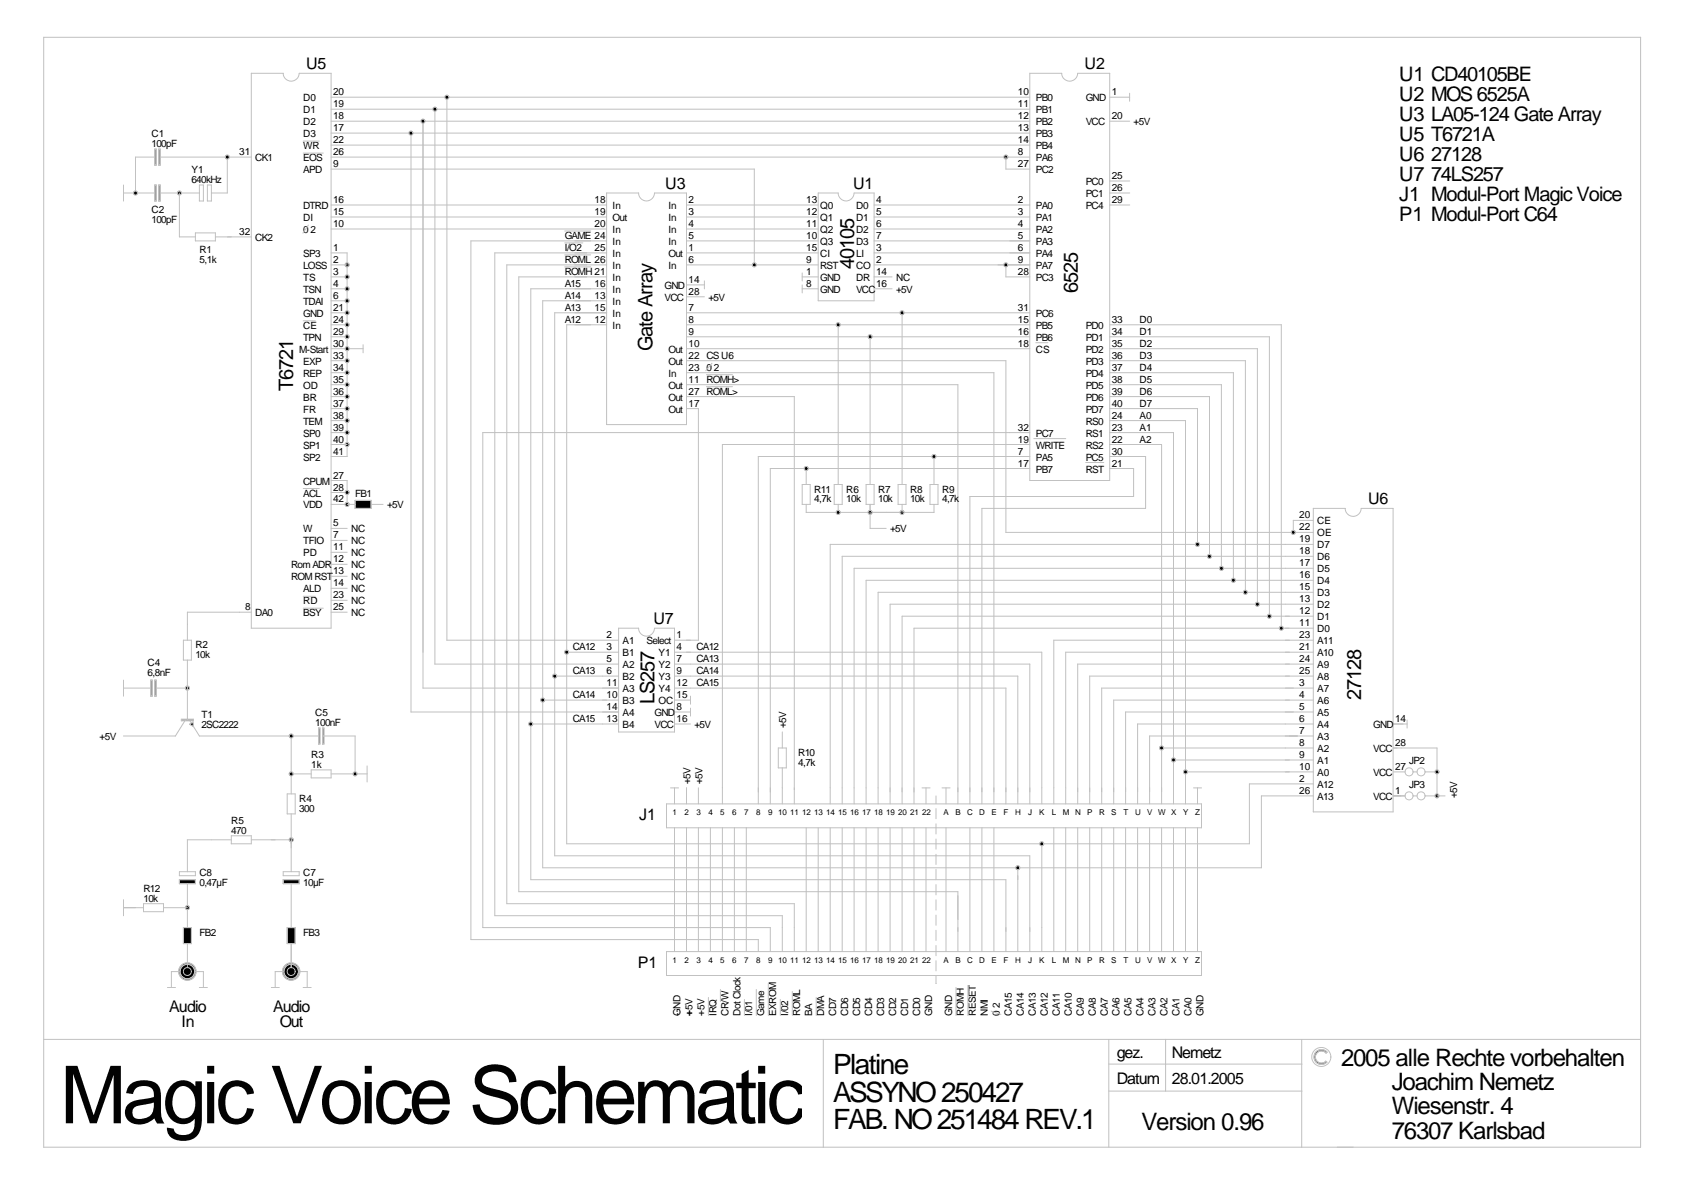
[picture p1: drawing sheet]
<svg xmlns="http://www.w3.org/2000/svg" width="297mm" height="210mm" viewBox="0 0 297 210" stroke-linecap="round" stroke-linejoin="round" font-family="sans-serif">
<g fill="#000" stroke="#c0c0c0" stroke-width=".18">
<path d="M27.3 26.3h.3v2.8h-.3zM27.3 32.6h.3v2.9h-.3zM28 26.3h.3v2.8h-.3zM28 32.6h.3v2.9h-.3zM62.6 88.3h2.9v1.4h-2.9zM26.6 120h.2v2.8h-.2zM27.3 120h.3v2.8h-.3zM33.4 127.8l.6-.4 .1 .7zM32 126.9h2.1v.2h-2.1zM56.2 128.4h.2v2.8h-.2zM56.9 128.4h.2v2.8h-.2zM31.6 155.2h2.9v.7h-2.9z"/>
<path d="M50 155.2h2.8v.7h-2.8zM32.3 163.6h1.5v2.8h-1.5zM50.7 163.6h1.4v2.8h-1.4zM232.2 185.5l.2-.2a1.32 1.32 0 0 1 1.7 .3l-.2 .2a1.07 1.07 0 0 0-1.5-.2 1.07 1.07 0 0 0-.1 1.6 1.07 1.07 0 0 0 1.6 0l.2 .2a1.32 1.32 0 0 1-2 0 1.32 1.32 0 0 1 .1-1.9z"/>
<path d="M31.8 171.4a1.28 1.28 0 0 0 2.5 0 1.28 1.28 0 0 0-2.5 0zM31.5 171.4a1.55 1.55 0 0 0 3.1 0 1.55 1.55 0 0 0-3.1 0z"/>
<path d="M50.1 171.4a1.3 1.3 0 0 0 2.6 0 1.3 1.3 0 0 0-2.6 0zM49.8 171.4a1.55 1.55 0 0 0 3.1 0 1.55 1.55 0 0 0-3.1 0z"/>
<circle cx="76.7" cy="19.3" r=".35"/>
<circle cx="78.8" cy="17.1" r=".36"/>
<circle cx="23.9" cy="34.1" r=".36"/>
<circle cx="31.6" cy="34" r=".35"/>
<circle cx="40.1" cy="27.7" r=".35"/>
<circle cx="72.5" cy="23.5" r=".35"/>
<circle cx="74.6" cy="21.4" r=".35"/>
<circle cx="177.4" cy="27.7" r=".35"/>
<circle cx="61.2" cy="59.4" r=".36"/>
<circle cx="61.2" cy="50.9" r=".36"/>
<circle cx="61.2" cy="53.1" r=".36"/>
<circle cx="61.2" cy="46.7" r=".35"/>
<circle cx="61.2" cy="48.8" r=".35"/>
<circle cx="61.2" cy="55.2" r=".35"/>
<circle cx="61.2" cy="57.3" r=".35"/>
<circle cx="133.1" cy="46.7" r=".35"/>
<circle cx="147.8" cy="57.3" r=".35"/>
<circle cx="153.5" cy="59.4" r=".36"/>
<circle cx="159.1" cy="55.2" r=".35"/>
<circle cx="177.4" cy="46.7" r=".35"/>
<circle cx="61.2" cy="61.5" r=".36"/>
<circle cx="61.2" cy="70" r=".36"/>
<circle cx="61.2" cy="72.1" r=".36"/>
<circle cx="61.2" cy="78.4" r=".36"/>
<circle cx="61.2" cy="63.6" r=".36"/>
<circle cx="61.2" cy="65.7" r=".35"/>
<circle cx="61.2" cy="67.9" r=".35"/>
<circle cx="61.2" cy="76.3" r=".35"/>
<circle cx="61.2" cy="74.2" r=".35"/>
<circle cx="61.2" cy="86.9" r=".36"/>
<circle cx="61.2" cy="89" r=".36"/>
<circle cx="142.2" cy="82.6" r=".35"/>
<circle cx="147.8" cy="90.4" r=".35"/>
<circle cx="153.5" cy="90.4" r=".36"/>
<circle cx="159.1" cy="90.4" r=".35"/>
<circle cx="164.7" cy="80.5" r=".35"/>
<circle cx="211.2" cy="96" r=".35"/>
<circle cx="213.3" cy="98.1" r=".35"/>
<circle cx="228.1" cy="93.9" r=".35"/>
<circle cx="97.9" cy="119.3" r=".36"/>
<circle cx="100" cy="115" r=".35"/>
<circle cx="215.4" cy="100.2" r=".35"/>
<circle cx="217.6" cy="102.4" r=".35"/>
<circle cx="219.7" cy="104.5" r=".35"/>
<circle cx="221.8" cy="106.6" r=".35"/>
<circle cx="223.9" cy="108.7" r=".35"/>
<circle cx="226" cy="110.8" r=".35"/>
<circle cx="33.1" cy="121.4" r=".35"/>
<circle cx="51.4" cy="136.5" r=".35"/>
<circle cx="51.4" cy="129.8" r=".35"/>
<circle cx="62.6" cy="136.5" r=".35"/>
<circle cx="93.6" cy="127.7" r=".35"/>
<circle cx="95.7" cy="123.5" r=".35"/>
<circle cx="204.9" cy="131.9" r=".35"/>
<circle cx="207" cy="134" r=".35"/>
<circle cx="209.1" cy="136.2" r=".36"/>
<circle cx="253.5" cy="136.2" r=".35"/>
<circle cx="51.4" cy="148.1" r=".35"/>
<circle cx="179.5" cy="153.1" r=".35"/>
<circle cx="183.8" cy="148.8" r=".35"/>
<circle cx="253.5" cy="140.4" r=".35"/>
<circle cx="33.1" cy="160.1" r=".35"/>
</g>
<g fill="none" stroke="#c0c0c0" stroke-width=".18">
<path d="M58.4 19.3h123.2M58.4 17.1h123.2M58.4 12.9v97.9h-14.1v-97.9h5.7a1.41 1.41 0 0 0 1.4 1.4 1.41 1.41 0 0 0 1.4-1.4h5.6M76.7 19.3v97.9M78.8 17.1v95.8M181.6 12.9h5.7a1.41 1.41 0 0 0 1.4 1.4 1.41 1.41 0 0 0 1.4-1.4h5.7l-.1 71.9h-14.1zM195.7 17.1h3.6M199.2 16.4v1.5M289.4 6.6v195.8h-281.7M289.4 6.6h-281.7v195.8M21.8 34h2.1M21.8 32.6v2.9"/>
<path d="M23.9 34h3.5M27.3 29.1h.3M27.3 29.1v-2.8h.3v2.8M27.3 32.6h.3v2.9h-.3zM27.4 27.7h-3.5v6.4M28 29.1h.3M28 29.1v-2.8h.3v2.8M28 32.6h.3v2.9h-.3zM28.1 27.7h16.2M28.1 34h7.1M31.6 34v7.8h2.9M35.2 35.5h.7v-2.9h-.7v2.9"/>
<path d="M36.6 35.5h.7v-2.9h-.7v2.9M37.3 34h2.8M40.1 27.7v6.3M53.5 27h3.5M53.5 24.9h2.8M54.4 39.7l-1 1.4M58.4 27.7h123.2M58.4 25.6h123.2M58.4 23.5h123.2M58.4 21.4h123.2M58.4 29.8h74.7v16.9M58.4 38.3h48.6"/>
<path d="M58.4 36.2h48.6M72.5 23.5v102.1h36.6h-2.8M112.6 34a1.4 1.4 0 0 0 1.4 1.5 1.4 1.4 0 0 0 1.4-1.5h5.7v40.9M112.7 34h-5.7v40.9h14.1M121.1 38.3h23.2M121.1 36.2h23.2M154.2 36.2h27.4M154.2 38.3h27.4M154.2 34v19.1M154.2 34h-3.5a1.4 1.4 0 0 1-1.4 1.5 1.4 1.4 0 0 1-1.5-1.5h-3.5v19.1M177.4 27.7v2.1M177.4 29.8h4.3"/>
<path d="M195.7 31.9h3.6M195.7 34h3.6M195.7 36.2h3.6M195.7 21.4h3.6M34.5 41.1h3.5v1.4h-3.6M34.5 41.1v1.4M38 41.8h2.8M40.1 41.8h4.2M53.5 56.6h2.1M58.4 40.4h48.6M58.4 53.1h2.8M58.4 55.2h2.8"/>
<path d="M58.4 57.3h2.8M58.4 59.4h2.8M58.4 48.8h2.8M58.4 50.9h2.8M58.4 44.6h2.8M58.4 46.7h2.8M61.2 44.6v35.9M83.1 42.5v123.2M83.1 42.5h21.1M87.3 44.6v116.9h50.7M87.3 44.6h16.2M89.4 46.7v112.7h50.7"/>
<path d="M89.4 46.7h14.1M91.5 48.8v108.5h77.5M91.5 48.8h12M99.6 42.8h3.2M99.6 45h4.6M99.6 47.1h4.6M99.6 40.7h4.6M101.4 55.2h5.6h-9.2v95.8M101.4 57.3h5.6M101.4 53.1h5.6M101.4 50.9h5.6M101.4 48.8h5.6"/>
<path d="M101.4 46.7h5.6M101.4 44.6h5.6M101.4 42.5h5.6M104.2 57.3h-4.2v91.5M104.2 53.1l-8.5-.1v100.1M104.2 50.9h-10.6v104.3h83.8M121.1 59.4h60.5M121.1 57.3h60.5M121.1 55.2h60.5M121.1 40.4h23.2M121.1 42.5h23.2M121.1 44.6h23.2"/>
<path d="M121.1 46.7h23.2M121.1 52.4h3.1M121.1 50.3h3.1M124.2 49.5v1.5M141.5 48.8h2.8M141.5 50.9h2.8M141.5 48.1v1.5M141.5 50.3v1.4M144.3 53.1h9.9M147.8 57.3v28.2M153.5 59.4v26.1M154.2 40.4h27.4"/>
<path d="M154.2 42.5h27.4M154.2 44.6h27.4M154.2 46.7h27.4M154.2 50.9h3.2M154.2 48.8h3.2M159.1 55.2v30.3M176 46.7h5.7M177.4 46.7v2.2l4.3-.1M178.1 44.6h3.6M178.1 42.5h3.6M195.7 59.4h28.2v49.3M195.7 57.3h30.3"/>
<path d="M226 57.3v53.5M58.4 74.2h2.8M58.4 76.3h2.8M58.4 78.4h2.8M58.4 70h2.8M58.4 72.1h2.8M58.4 61.5h2.8M58.4 63.6h2.8M58.4 65.7h2.8M58.4 67.9h2.8M61.2 61.5h2.9M64 60.8v1.4"/>
<path d="M121.1 61.5h60.5M121.1 67.9h47.9M121.1 63.6h56.3M121.1 70l19-.1v69.4M121.1 65.7h54.2v74M121.1 72.1h2.1v40.8h-2.1M124.6 68.2h4.6M124.6 66.1h4.6M125.6 64.1l-1.1 1.3M169 67.8v71.9M177.4 63.6v30.3M178.1 78.4h3.6"/>
<path d="M178.1 76.3h3.6M178.1 76.3h-92.9l-.1 87.3h50.8v4.3M179.5 78.4h-52.1v60.6M182.4 77.4h5.6M182.7 60.4h2.1M195.7 74.2h13.4v62h18.3M195.7 78.4h9.2v53.5M195.7 72.1h15.5v23.9M195.7 67.9h19.7M195.7 63.6h24M195.7 76.3h11.3v57.8M195.7 61.5h26.1v45.1"/>
<path d="M195.7 70h17.7l-.1 28.1M195.7 65.7h21.9v36.7M215.4 67.8v32.4M219.7 63.6v40.9M53.5 86.2h2.8M58.4 80.5h2.8M58.4 84.8h2.8M58.4 86.9h2.8M58.4 89h2.8M58.4 99.5h2.8M58.4 97.4h2.8M58.4 95.3h2.8"/>
<path d="M58.4 93.2h2.8M61.2 84.8v4.2h1.5M62.6 88.2v1.5h2.9v-1.4M62.6 88.3h2.9M65.5 89h2.1M141.5 89h1.4v-3.5l-1.4-.1v3.6M141.5 80.5h9.2M142.2 90.4h11.3M142.2 89v1.4M142.2 82.6v2.9M146.4 96v43M146.4 96h80.3"/>
<path d="M147.1 89h1.5v-3.5l-1.5-.1v3.6M147.8 89v1.4M148.5 98.1h83.2M148.6 98.1v40.9M153.5 89v1.4M153.5 90.4h2.8M153.5 90.4v2.8h2.8M154.2 85.5v3.5h-1.4v-3.6l1.4 .1M156.3 90.4h2.8M158.4 85.4l1.4 .1v3.5h-1.4zM159.1 89v1.4M164 85.4l1.5 .1v3.5h-1.5z"/>
<path d="M164.7 89v1.4h-11.2M164.7 80.5v5M171.1 87.6v52.1M173.2 89.7v50M177.4 93.9h54.3M178.1 80.5h3.6M178.8 82.6h2.9M179.5 80.5h-45.8l.1 59.2M180.2 82.6h-44.3v57.1M191.5 81.6h3.2M195.7 82.6h4.3M195.7 80.5h6.4"/>
<path d="M200 82.6v5h-28.9M202.1 80.5v9.2h-28.9M226.7 96h5M228.1 91.8v2.1M228.1 91.8h3.6M231.7 89.7h5.6a1.41 1.41 0 0 0 1.4 1.4 1.41 1.41 0 0 0 1.4-1.4h5.6M231.7 89.7l-.1 53.5h14.1v-53.5M21.8 120v2.8M32.3 116.4h1.5M32.3 112.9v3.5M32.3 112.9h1.5v3.6M33.1 108v2.1"/>
<path d="M33.1 108h9.1M33.1 110.1v2.8M33.1 116.4v5M42.2 108h2.1M53.5 105.2h2.1M53.5 107.3h3.5M58.4 105.9h2.8M58.4 108h2.8M58.4 101.7h2.8M58.4 103.8h2.8M74.6 115.1v-93.7v100M76.7 117.1h32.4"/>
<path d="M78.8 112.9h30.3M97.8 119.3h11.3M100 115h9.1M109.1 110.8v18.3h9.9v-18.3h-3.6a1.4 1.4 0 0 1-1.4 1.4 1.4 1.4 0 0 1-1.4-1.4M109.1 110.8h3.6M119 117.1h62.7M119 119.3h60.5M119 115h2.8M119 112.9h2.8M121.1 115h62.7M159.1 108.7v31M159.1 108.7h68.3"/>
<path d="M179.5 119.3v20.4M181.6 117.1v22.6M183.8 115v24M185.9 112.9v26.1M185.9 112.9h41.5M188 115v24M188 115h39.4M226.7 115h5M226.7 117.1h5M226.7 119.3h5M226.7 112.9h5M226.7 108.7h5"/>
<path d="M226.7 110.8h5M226.7 100.2h5M226.7 104.5h5M226.7 100.2h-76v38.8M226.7 104.5h-71.8v34.5M227.4 110.8h-66.2v28.9M227.4 119.3l-35.2-.1v20.5M227.4 117.1h-37.3v22.6M231.7 102.4h-78.9v36.6M231.7 106.6h-74.7v33.1M21.8 121.4h4.9M21.8 129.8h9.1"/>
<path d="M26.6 122.8h.2M26.6 122.8v-2.8h.2v2.8M27.3 122.8h.3M27.3 122.8v-2.8h.3v2.8M27.4 121.4h5.7M32 126.9h2.1v.2h-2.1zM32.7 127l-1.8 2.8M33.1 121.4v5.6M33.4 127l1.8 2.8h16.2v10.2M34 127.4l.1 .7-.7-.3M34 127.4l-.6 .4M51.3 129.8h5"/>
<path d="M51.4 136.5h3.5M54.9 135.8h3.5M54.9 135.8v1.4M56.2 128.4h.2v2.9l-.2-.1zM56.9 128.4h.2v2.9l-.2-.1zM57 129.8h5.7M58.4 135.8v1.4h-3.5M58.4 136.5h6.4M62.6 129.8v6.7M64.8 135.1v2.8M74.6 121.4h34.5h-2.8M93.6 127.7h15.5"/>
<path d="M95.7 123.5h11.3M106.3 123.5h2.8M118.3 139h1.4M119 121.4h58.4v18.3M119 127.7h2.8M119 123.5h2.8M119 125.6h2.8M119 139v2.8M121.1 139v2.8M121.1 139v1.4M121.8 122.8v1.4M121.8 124.9v1.4"/>
<path d="M123.2 139v2.8M127.4 139v2.8M133.8 139v2.8M135.9 139v2.8M138 129.1v2.8M138 139v2.8M138 135.4v3.6M138.7 131.9v3.5h-1.4v-3.5h1.4M140.1 139v2.8M146.4 139v2.8M148.6 139v2.8M150.7 139v2.8"/>
<path d="M152.8 139v2.8M154.9 139v2.8M157 139v2.8M159.1 139v2.8M161.2 139v2.8M162.6 139h1.5M163.3 139v2.8M166.2 139h1.4M166.9 139v2.8M169 139v2.8M171.1 139v2.8M173.2 139v2.8"/>
<path d="M175.3 139v2.8M177.4 139v2.8M179.5 139v2.8M181.6 139v2.8M183.8 139v2.8M185.9 139v2.8M188 139v2.8M190.1 139v2.8M192.2 139v2.8M194.3 139v2.8M196.4 139v2.8M198.5 139v2.8"/>
<path d="M200.7 139v2.8M202.8 139v2.8M204.9 131.9v7.8M204.9 131.9h21.8M204.9 139v2.8M207 134v5.7M207 134.1h20.4M207 139v2.8M209.1 136.1v3.6M209.1 139v2.8M210.5 139h1.4M211.2 139v2.8"/>
<path d="M220.4 138.3h11.3M220.4 138.3v10.5h-36.6M226.7 134.1h5M226.7 131.9h5M226.7 136.2h5M226.7 121.4h5M226.7 123.5h5M226.7 125.6h5M226.7 127.7h5M226.7 129.8h5M226.7 127.7h-26v12M227.4 129.8h1.4"/>
<path d="M227.4 123.5h-31v16.2M228.1 121.4h-33.8v18.3M228.1 125.6h-29.6v14.1M228.8 129.8h-26v9.9M245.7 136.2h2.2M246.4 131.9h-.7h1.5M247.1 131.9h6.4v4.3h-2.1M247.5 127.7h-1.8h2.5M248.2 127v1.4M249.2 136.2h.8M253.5 136.1v4.3M21.8 158.7v2.8"/>
<path d="M25.3 159.4v1.4h3.5l.1-1.4h-3.6M31.6 155.2v.7M31.6 155.2h2.9v.7h-2.9M31.6 153.7v.8M31.6 153.8h2.9v.7h-2.9M33 148.1h7.8M33.1 155.9v7.7M33.1 148.1v5.7M44.3 148.1h4.3M44.3 147.4v1.5M44.3 147.4h-3.5v1.4h3.5M47.8 148.1h3.6"/>
<path d="M50 155.2v.7M50 155.2h2.8v.7h-2.9M50 153.7v.8M50 153.8h2.8v.7h-2.9M50.7 140v3.6M50.7 140h1.4v3.6h-1.5M51.4 155.9v7.7M51.4 148.1v5.7M51.4 148.1v1.5M51.4 143.5v5.3M95.7 153.1h83.8M97.8 151l83.8-.1v13.4"/>
<path d="M99.9 148.8h83.9M117.6 141.8v4.2h94.3M117.6 141.8h94.3v4.2M119 146v21.9M121.1 146v21.9M123.2 146v21.9M125.3 146v21.9M127.4 146v21.9M129.5 146v21.9M131.6 146v21.9M140.1 159.4v8.5M142.2 146v21.9"/>
<path d="M144.3 146v21.9M146.4 146v21.9M148.6 146v21.9M150.7 146v21.9M152.8 146v21.9M154.9 146v21.9M157 146v21.9M159.1 146v21.9M161.2 146v21.9M163.3 146v21.9M165.1 140.4v1.3M165.1 142.6v1.8"/>
<path d="M165.1 145.3v1.8M165.1 148v1.8M165.1 150.7v1.8M165.1 153.4v1.8M165.1 156v1.9M165.1 158.7v1.8M166.9 146v21.9M169 157.3v4.9M169 158v6.3M171.1 146v21.9M173.2 146v21.9M175.3 146v21.9"/>
<path d="M177.4 155.2v9.1M179.5 153.1v2.1M179.5 154.4v13.5M183.8 148.8v19.1M185.9 146v21.9M188 146v21.9M190.1 146v21.9M192.2 146v21.9M194.3 146v21.9M196.4 146v21.9M198.5 146v21.9M200.7 146v21.9"/>
<path d="M202.8 146v21.9M204.9 146v21.9M207 146v21.9M209.1 146v21.9M211.2 146v21.9M222.5 140.4v12.7h-43M222.5 140.4h9.2M247.2 140.4h-1.5h2.2M249.2 140.4h.8M251.4 140.4h2.1M253.5 140.4h1.4M23.9 160.1h-2.1h3.5"/>
<path d="M28.8 160.1h4.3M29.5 174.2h1.5M30.2 171.4h1.4M30.2 171.4v2.8M32.3 166.4h1.5M32.3 166.4v-2.8h1.5v2.9M33.1 166.4v4.3M34.5 171.4h1.4v2.8M35.2 174.2h1.4M47.9 174.2h1.4M48.5 171.4h1.5M48.5 171.4v2.8"/>
<path d="M50.6 166.4h1.5M50.7 166.4v-2.8h1.4v2.9M51.4 166.4v4.3M52.8 171.4h1.4v2.8M53.5 174.2h1.4M83 165.7h50.8v2.2M117.6 167.8l94.3 .1v4.2h-94.3zM125 175.9v3.2M127.1 174.5v2.2M131.3 176.3v2.8M133.4 174.5v4.6M135.5 173.5v5.6"/>
<path d="M137.6 176.3v2.8M138 161.5v6.4M139.8 174.9v4.2M144 175.9v3.2M165.1 161.4v1.8M165.1 164.1v1.8M165.1 166.8v1.8M165.1 169.5v1.8M165.1 172.1v1.4M165.1 173.5h.1M168.6 174.2v4.9M169 163.6v4.3"/>
<path d="M170.7 173.8v5.3M174.8 178.3l1.7 .6M177.4 163.6v4.3M181.6 163.6v4.3M7.7 183.3h281.7M145.2 183.3v19.1M195.5 187.7h34.2M195.5 192.5h34.2M195.6 183.3v19.1M205.6 183.3v9.2M229.6 183.3v19.1M233.8 187.2l.3 .2"/>
<path d="M233.9 185.8l.2-.2a1.31 1.31 0 0 0-1.9-.1 1.31 1.31 0 0 0-.1 1.9 1.31 1.31 0 0 0 1.9-.1M233.9 185.8a1.06 1.06 0 0 0-1.5-.1 1.06 1.06 0 0 0-.1 1.5 1.06 1.06 0 0 0 1.6 0M235.9 202.4h2.8"/>
<circle cx="76.7" cy="19.3" r=".36"/>
<circle cx="78.8" cy="17.1" r=".36"/>
<circle cx="23.9" cy="34" r=".36"/>
<circle cx="31.6" cy="34" r=".36"/>
<circle cx="40.1" cy="27.7" r=".36"/>
<circle cx="72.5" cy="23.5" r=".36"/>
<circle cx="74.6" cy="21.4" r=".36"/>
<circle cx="177.4" cy="27.7" r=".36"/>
<circle cx="61.2" cy="55.2" r=".36"/>
<circle cx="61.2" cy="50.9" r=".36"/>
<circle cx="61.2" cy="53.1" r=".36"/>
<circle cx="61.2" cy="57.3" r=".36"/>
<circle cx="61.2" cy="46.7" r=".36"/>
<circle cx="61.2" cy="48.8" r=".36"/>
<circle cx="61.2" cy="59.4" r=".35"/>
<circle cx="133" cy="46.7" r=".36"/>
<circle cx="147.8" cy="57.3" r=".36"/>
<circle cx="153.5" cy="59.4" r=".35"/>
<circle cx="159.1" cy="55.2" r=".35"/>
<circle cx="177.4" cy="46.7" r=".36"/>
<circle cx="61.2" cy="72.1" r=".36"/>
<circle cx="61.2" cy="70" r=".36"/>
<circle cx="61.2" cy="76.3" r=".36"/>
<circle cx="61.2" cy="63.6" r=".36"/>
<circle cx="61.2" cy="61.5" r=".36"/>
<circle cx="61.2" cy="74.2" r=".36"/>
<circle cx="61.2" cy="65.7" r=".36"/>
<circle cx="61.2" cy="67.9" r=".36"/>
<circle cx="61.2" cy="78.4" r=".35"/>
<circle cx="61.2" cy="86.9" r=".36"/>
<circle cx="61.2" cy="89" r=".36"/>
<circle cx="142.2" cy="82.6" r=".36"/>
<circle cx="147.8" cy="90.4" r=".36"/>
<circle cx="153.5" cy="90.4" r=".36"/>
<circle cx="159.1" cy="90.4" r=".35"/>
<circle cx="164.7" cy="80.5" r=".36"/>
<circle cx="211.2" cy="96" r=".36"/>
<circle cx="213.3" cy="98.1" r=".36"/>
<circle cx="228.1" cy="93.9" r=".36"/>
<circle cx="97.8" cy="119.3" r=".36"/>
<circle cx="100" cy="115" r=".36"/>
<circle cx="215.4" cy="100.2" r=".36"/>
<circle cx="217.6" cy="102.4" r=".36"/>
<circle cx="219.7" cy="104.5" r=".36"/>
<circle cx="221.8" cy="106.6" r=".35"/>
<circle cx="223.9" cy="108.7" r=".36"/>
<circle cx="226" cy="110.8" r=".36"/>
<circle cx="33" cy="121.4" r=".36"/>
<circle cx="51.4" cy="129.8" r=".36"/>
<circle cx="51.4" cy="136.5" r=".36"/>
<circle cx="62.6" cy="136.5" r=".36"/>
<circle cx="93.6" cy="127.7" r=".36"/>
<circle cx="95.7" cy="123.5" r=".36"/>
<circle cx="204.9" cy="131.9" r=".36"/>
<circle cx="207" cy="134.1" r=".36"/>
<circle cx="209.1" cy="136.2" r=".36"/>
<circle cx="248.5" cy="136.2" r=".71"/>
<circle cx="250.7" cy="136.2" r=".71"/>
<circle cx="253.5" cy="136.2" r=".36"/>
<circle cx="51.4" cy="148.1" r=".36"/>
<circle cx="179.5" cy="153.1" r=".35"/>
<circle cx="183.8" cy="148.8" r=".36"/>
<circle cx="248.5" cy="140.4" r=".71"/>
<circle cx="250.7" cy="140.4" r=".71"/>
<circle cx="253.5" cy="140.4" r=".36"/>
<circle cx="33" cy="160.1" r=".36"/>
<circle cx="33.1" cy="171.4" r="1.53"/>
<circle cx="33.1" cy="171.4" r=".7"/>
<circle cx="33.1" cy="171.4" r="1.29"/>
<circle cx="51.4" cy="171.4" r="1.53"/>
<circle cx="51.4" cy="171.4" r=".7"/>
<circle cx="51.4" cy="171.4" r="1.29"/>
<circle cx="233.1" cy="186.4" r="1.68"/>
</g>
<text font-size="14.1" fill="#070000" x="10.6" y="198.1">Magic Voice Schematic</text>
<g font-size="4.9" fill="#070000">
<text x="146.9" y="189.5">Platine</text>
<text x="146.9" y="194.3">ASSYNO250427</text>
<text x="146.9" y="199.1">FAB.NO251484REV.1</text>
</g>
<g font-size="4.2" fill="#070000">
<text x="236.6" y="188">2005 alle Rechte vorbehalten</text>
<text x="245.5" y="192.2">Joachim Nemetz</text>
<text x="245.5" y="196.6">Wiesenstr. 4</text>
<text x="201.3" y="199.3">Version 0.96</text>
<text x="245.5" y="200.9">76307 Karlsbad</text>
</g>
<g font-size="3.5" fill="#070000">
<text x="246.8" y="14.3">U1 CD40105BE</text>
<text x="246.8" y="17.9">U2 MOS6525A</text>
<text x="246.8" y="21.4">U3 LA05-124 Gate Array</text>
<text x="246.8" y="24.9">U5 T6721A</text>
<text x="246.8" y="28.4">U6</text>
<text x="252.4" y="28.4">27128</text>
<text x="246.8" y="31.9">U7</text>
<text x="246.8" y="35.5">J1 Modul-Port Magic Voice</text>
<text x="252.4" y="31.9">74LS257</text>
<text x="246.8" y="39">P1 Modul-Port C64</text>
<text x="150.7" y="47.4" transform="rotate(-90 150.7 47.4)">40105</text>
<text x="190.1" y="51.6" transform="rotate(-90 190.1 51.6)">6525</text>
<text x="115.1" y="61.9" transform="rotate(-90 115.1 61.9)">Gate Array</text>
<text x="51.7" y="68.9" transform="rotate(-90 51.7 68.9)">T6721</text>
<text x="115.4" y="124.2" transform="rotate(-90 115.4 124.2)">LS257</text>
<text x="240.1" y="123.5" transform="rotate(-90 240.1 123.5)">27128</text>
</g>
<g font-size="2.8" fill="#070000">
<text x="54" y="12.2">U5</text>
<text x="191.3" y="12.2">U2</text>
<text x="117.4" y="33.3">U3</text>
<text x="150.5" y="33.3">U1</text>
<text x="241.3" y="89">U6</text>
<text x="115.3" y="110.1">U7</text>
<text x="112.7" y="144.6">J1</text>
<text x="112.5" y="170.7">P1</text>
<text x="29.8" y="178.4">Audio</text>
<text x="48.2" y="178.4">Audio</text>
<text x="32" y="181.2">In</text>
<text x="49.3" y="181.2">Out</text>
<text x="197" y="186.6">gez.</text>
<text x="197" y="191.1">Datum</text>
<text x="206.7" y="186.6">Nemetz</text>
<text x="206.7" y="191.1">28.01.2005</text>
</g>
<g font-size="1.8" fill="#070000">
<text x="53.5" y="17.9">D0</text>
<text x="58.8" y="16.8">20</text>
<text x="179.5" y="16.8">10</text>
<text x="182.7" y="17.9">PB0</text>
<text x="191.5" y="17.9">GND</text>
<text x="196.1" y="16.8">1</text>
<text x="53.5" y="20">D1</text>
<text x="53.5" y="22.1">D2</text>
<text x="58.8" y="23.1">17</text>
<text x="58.8" y="18.9">19</text>
<text x="58.8" y="21">18</text>
<text x="179.5" y="23.1">13</text>
<text x="179.5" y="18.9">11</text>
<text x="179.5" y="21">12</text>
<text x="182.7" y="22.1">PB2</text>
<text x="182.7" y="20">PB1</text>
<text x="191.5" y="22.1">VCC</text>
<text x="196.1" y="21">20</text>
<text x="200" y="22.1">+5V</text>
<text x="26.7" y="24.2">C1</text>
<text x="26.7" y="25.9">100pF</text>
<text x="42.2" y="27.4">31</text>
<text x="45" y="28.4">CK1</text>
<text x="53.5" y="26.3">WR</text>
<text x="53.5" y="28.4">EOS</text>
<text x="53.5" y="24.2">D3</text>
<text x="58.8" y="27.4">26</text>
<text x="58.8" y="29.5">9</text>
<text x="58.8" y="25.2">22</text>
<text x="179.5" y="27.4">8</text>
<text x="179.5" y="29.5">27</text>
<text x="179.5" y="25.2">14</text>
<text x="182.7" y="26.3">PB4</text>
<text x="182.7" y="28.4">PA6</text>
<text x="182.7" y="24.2">PB3</text>
<text x="33.8" y="30.5">Y1</text>
<text x="33.8" y="32.3">640kHz</text>
<text x="53.5" y="30.5">APD</text>
<text x="58.8" y="35.8">16</text>
<text x="104.9" y="35.8">18</text>
<text x="121.4" y="35.8">2</text>
<text x="142.2" y="35.8">13</text>
<text x="154.5" y="35.8">4</text>
<text x="179.5" y="35.8">2</text>
<text x="182.7" y="30.5">PC2</text>
<text x="191.5" y="32.6">PC0</text>
<text x="191.5" y="34.7">PC1</text>
<text x="196.1" y="31.6">25</text>
<text x="196.1" y="33.7">26</text>
<text x="196.1" y="35.8">29</text>
<text x="26.7" y="37.6">C2</text>
<text x="26.7" y="39.3">100pF</text>
<text x="42.2" y="41.4">32</text>
<text x="53.5" y="39">DI</text>
<text x="53.5" y="41.1">0 2</text>
<text x="53.5" y="36.9">DTRD</text>
<text x="58.8" y="37.9">15</text>
<text x="58.8" y="40">10</text>
<text x="104.9" y="37.9">19</text>
<text x="104.9" y="40">20</text>
<text x="108.1" y="39">Out</text>
<text x="108.1" y="41.1">In</text>
<text x="108.1" y="36.9">In</text>
<text x="117.9" y="36.9">In</text>
<text x="117.9" y="39">In</text>
<text x="117.9" y="41.1">In</text>
<text x="121.4" y="37.9">3</text>
<text x="121.4" y="40">4</text>
<text x="142.2" y="37.9">12</text>
<text x="142.2" y="40">11</text>
<text x="144.7" y="36.9">Q0</text>
<text x="144.7" y="39">Q1</text>
<text x="144.7" y="41.1">Q2</text>
<text x="151" y="36.9">D0</text>
<text x="151" y="39">D1</text>
<text x="151" y="41.1">D2</text>
<text x="154.5" y="37.9">5</text>
<text x="154.5" y="40">6</text>
<text x="179.5" y="37.9">3</text>
<text x="179.5" y="40">4</text>
<text x="182.7" y="41.1">PA2</text>
<text x="182.7" y="39">PA1</text>
<text x="182.7" y="36.9">PA0</text>
<text x="191.5" y="36.9">PC4</text>
<text x="35.2" y="44.6">R1</text>
<text x="35.2" y="46.4">5,1k</text>
<text x="45" y="42.5">CK2</text>
<text x="53.5" y="45.3">SP3</text>
<text x="53.5" y="47.4">LOSS</text>
<text x="58.8" y="46.4">2</text>
<text x="58.8" y="44.3">1</text>
<text x="99.6" y="46.4">ROML 26</text>
<text x="99.6" y="44.3">I/O2</text>
<text x="99.6" y="42.1">GAME 24</text>
<text x="104.9" y="44.3">25</text>
<text x="108.1" y="43.2">In</text>
<text x="108.1" y="45.3">In</text>
<text x="108.1" y="47.4">In</text>
<text x="117.9" y="43.2">In</text>
<text x="117.9" y="45.3">Out</text>
<text x="117.9" y="47.4">In</text>
<text x="121.4" y="42.1">5</text>
<text x="121.4" y="44.3">1</text>
<text x="121.4" y="46.4">6</text>
<text x="142.2" y="42.1">10</text>
<text x="142.2" y="44.3">15</text>
<text x="142.2" y="46.4">9</text>
<text x="144.7" y="43.2">Q3</text>
<text x="144.7" y="45.3">CI</text>
<text x="144.7" y="47.4">RST</text>
<text x="151" y="43.2">D3</text>
<text x="151" y="45.3">LI</text>
<text x="151" y="47.4">CO</text>
<text x="154.5" y="42.1">7</text>
<text x="154.5" y="44.3">3</text>
<text x="154.5" y="46.4">2</text>
<text x="179.5" y="42.1">5</text>
<text x="179.5" y="44.3">6</text>
<text x="179.5" y="46.4">9</text>
<text x="182.7" y="47.4">PA7</text>
<text x="182.7" y="45.3">PA4</text>
<text x="182.7" y="43.2">PA3</text>
<text x="53.5" y="53.8">TDAI</text>
<text x="53.5" y="49.5">TS</text>
<text x="53.5" y="51.6">TSN</text>
<text x="58.8" y="52.7">6</text>
<text x="58.8" y="50.6">4</text>
<text x="58.8" y="48.5">3</text>
<text x="99.6" y="52.7">A14</text>
<text x="99.6" y="50.6">A15</text>
<text x="99.6" y="48.5">ROMH 21</text>
<text x="104.9" y="52.7">13</text>
<text x="104.9" y="50.6">16</text>
<text x="108.1" y="53.8">In</text>
<text x="108.1" y="49.5">In</text>
<text x="108.1" y="51.6">In</text>
<text x="117.2" y="53.1">VCC</text>
<text x="117.2" y="50.9">GND</text>
<text x="121.4" y="52">28</text>
<text x="121.4" y="49.9">14</text>
<text x="125" y="53.1">+5V</text>
<text x="142.2" y="48.5">1</text>
<text x="142.2" y="50.6">8</text>
<text x="144.7" y="49.5">GND</text>
<text x="144.7" y="51.6">GND</text>
<text x="151" y="49.5">DR</text>
<text x="151" y="51.6">VCC</text>
<text x="154.5" y="48.5">14</text>
<text x="154.5" y="50.6">16</text>
<text x="158.1" y="51.6">+5V</text>
<text x="158.1" y="49.5">NC</text>
<text x="179.5" y="48.5">28</text>
<text x="182.7" y="49.5">PC3</text>
<text x="53.5" y="55.9">GND</text>
<text x="53.5" y="58">CE</text>
<text x="58.8" y="54.8">21</text>
<text x="58.8" y="56.9">24</text>
<text x="58.8" y="59.1">29</text>
<text x="99.6" y="54.8">A13</text>
<text x="99.6" y="56.9">A12</text>
<text x="104.9" y="54.8">15</text>
<text x="104.9" y="56.9">12</text>
<text x="108.1" y="55.9">In</text>
<text x="108.1" y="58">In</text>
<text x="121.4" y="59.1">9</text>
<text x="121.4" y="54.8">7</text>
<text x="121.4" y="56.9">8</text>
<text x="179.5" y="59.1">16</text>
<text x="179.5" y="54.8">31</text>
<text x="179.5" y="56.9">15</text>
<text x="182.7" y="55.9">PC6</text>
<text x="182.7" y="58">PB5</text>
<text x="191.5" y="58">PD0</text>
<text x="196.1" y="59.1">34</text>
<text x="196.1" y="56.9">33</text>
<text x="201" y="56.9">D0</text>
<text x="201" y="59.1">D1</text>
<text x="52.8" y="62.2">M-Start</text>
<text x="53.5" y="60.1">TPN</text>
<text x="53.5" y="64.3">EXP</text>
<text x="58.8" y="61.2">30</text>
<text x="58.8" y="63.3">33</text>
<text x="58.8" y="65.4">34</text>
<text x="117.9" y="64.3">Out</text>
<text x="117.9" y="62.2">Out</text>
<text x="121.4" y="61.2">10</text>
<text x="121.4" y="65.4">23</text>
<text x="121.4" y="63.3">22 CS U6</text>
<text x="124.6" y="65.4">0 2</text>
<text x="179.5" y="61.2">18</text>
<text x="182.7" y="62.2">CS</text>
<text x="182.7" y="60.1">PB6</text>
<text x="191.5" y="60.1">PD1</text>
<text x="191.5" y="62.2">PD2</text>
<text x="191.5" y="64.3">PD3</text>
<text x="196.1" y="65.4">37</text>
<text x="196.1" y="63.3">36</text>
<text x="196.1" y="61.2">35</text>
<text x="201" y="61.2">D2</text>
<text x="201" y="63.3">D3</text>
<text x="201" y="65.4">D4</text>
<text x="53.5" y="66.4">REP</text>
<text x="53.5" y="68.6">OD</text>
<text x="53.5" y="70.7">BR</text>
<text x="58.8" y="67.5">35</text>
<text x="58.8" y="69.6">36</text>
<text x="58.8" y="71.7">37</text>
<text x="117.9" y="70.7">Out</text>
<text x="117.9" y="68.6">Out</text>
<text x="117.9" y="66.4">In</text>
<text x="121.4" y="67.5">11 ROMH&gt;</text>
<text x="121.4" y="69.6">27 ROML&gt;</text>
<text x="121.4" y="71.7">17</text>
<text x="191.5" y="66.4">PD4</text>
<text x="191.5" y="68.6">PD5</text>
<text x="191.5" y="70.7">PD6</text>
<text x="196.1" y="71.7">40</text>
<text x="196.1" y="69.6">39</text>
<text x="196.1" y="67.5">38</text>
<text x="201" y="67.5">D5</text>
<text x="201" y="69.6">D6</text>
<text x="201" y="71.7">D7</text>
<text x="53.5" y="72.8">FR</text>
<text x="53.5" y="74.9">TEM</text>
<text x="53.5" y="77">SP0</text>
<text x="58.8" y="73.8">38</text>
<text x="58.8" y="76">39</text>
<text x="117.9" y="72.8">Out</text>
<text x="179.5" y="76">32</text>
<text x="182.7" y="77">PC7</text>
<text x="191.5" y="77">RS1</text>
<text x="191.5" y="74.9">RS0</text>
<text x="191.5" y="72.8">PD7</text>
<text x="196.1" y="76">23</text>
<text x="196.1" y="73.8">24</text>
<text x="201" y="76">A1</text>
<text x="201" y="73.8">A0</text>
<text x="53.5" y="79.1">SP1</text>
<text x="53.5" y="81.2">SP2</text>
<text x="58.8" y="80.2">41</text>
<text x="58.8" y="78.1">40</text>
<text x="179.5" y="80.2">7</text>
<text x="179.5" y="82.3">17</text>
<text x="179.5" y="78.1">19</text>
<text x="182.7" y="79.1">WRITE</text>
<text x="182.7" y="83.3">PB7</text>
<text x="182.7" y="81.2">PA5</text>
<text x="191.5" y="79.1">RS2</text>
<text x="191.5" y="83.3">RST</text>
<text x="191.5" y="81.2">PC5</text>
<text x="196.1" y="80.2">30</text>
<text x="196.1" y="82.3">21</text>
<text x="196.1" y="78.1">22</text>
<text x="201" y="78.1">A2</text>
<text x="53.5" y="85.5">CPUM</text>
<text x="53.5" y="87.6">ACL</text>
<text x="53.5" y="89.7">VDD</text>
<text x="58.8" y="88.6">42</text>
<text x="58.8" y="84.4">27</text>
<text x="58.8" y="86.5">28</text>
<text x="62.6" y="87.6">FB1</text>
<text x="68.3" y="89.7">+5V</text>
<text x="143.6" y="86.9">R11</text>
<text x="143.6" y="88.6">4,7k</text>
<text x="149.3" y="86.9">R6</text>
<text x="149.3" y="88.6">10k</text>
<text x="154.9" y="86.9">R7</text>
<text x="154.9" y="88.6">10k</text>
<text x="160.5" y="86.9">R8</text>
<text x="160.5" y="88.6">10k</text>
<text x="166.2" y="86.9">R9</text>
<text x="166.2" y="88.6">4,7k</text>
<text x="53.5" y="93.9">W</text>
<text x="58.8" y="92.9">5</text>
<text x="58.8" y="95">7</text>
<text x="61.9" y="93.9">NC</text>
<text x="157" y="93.9">+5V</text>
<text x="229.2" y="95.7">19</text>
<text x="229.2" y="91.4">20</text>
<text x="229.2" y="93.6">22</text>
<text x="232.4" y="94.6">OE</text>
<text x="232.4" y="92.5">CE</text>
<text x="51.4" y="100.2">RomADR</text>
<text x="53.5" y="96">TFIO</text>
<text x="53.5" y="98.1">PD</text>
<text x="58.8" y="97.1">11</text>
<text x="58.8" y="101.3">13</text>
<text x="58.8" y="99.2">12</text>
<text x="61.9" y="98.1">NC</text>
<text x="61.9" y="100.2">NC</text>
<text x="61.9" y="96">NC</text>
<text x="229.2" y="99.9">17</text>
<text x="229.2" y="97.8">18</text>
<text x="232.4" y="100.9">D5</text>
<text x="232.4" y="98.8">D6</text>
<text x="232.4" y="96.7">D7</text>
<text x="43.3" y="107.6">8</text>
<text x="51.4" y="102.4">ROMRST</text>
<text x="53.5" y="106.6">RD</text>
<text x="53.5" y="104.5">ALD</text>
<text x="58.8" y="105.5">23</text>
<text x="58.8" y="107.6">25</text>
<text x="58.8" y="103.4">14</text>
<text x="61.9" y="106.6">NC</text>
<text x="61.9" y="102.4">NC</text>
<text x="61.9" y="104.5">NC</text>
<text x="229.2" y="106.2">13</text>
<text x="229.2" y="104.1">15</text>
<text x="229.2" y="102">16</text>
<text x="232.4" y="105.2">D3</text>
<text x="232.4" y="107.3">D2</text>
<text x="232.4" y="103.1">D4</text>
<text x="45" y="108.7">DA0</text>
<text x="53.5" y="108.7">BSY</text>
<text x="61.9" y="108.7">NC</text>
<text x="107" y="112.6">2</text>
<text x="109.8" y="113.6">A1</text>
<text x="114" y="113.6">Select</text>
<text x="119.3" y="112.6">1</text>
<text x="229.2" y="112.6">23</text>
<text x="229.2" y="110.5">11</text>
<text x="229.2" y="108.3">12</text>
<text x="232.4" y="111.5">D0</text>
<text x="232.4" y="109.4">D1</text>
<text x="232.4" y="113.6">A11</text>
<text x="26" y="117.5">C4</text>
<text x="26" y="119.3">6,8nF</text>
<text x="34.5" y="114.3">R2</text>
<text x="34.5" y="116.1">10k</text>
<text x="101" y="114.7">CA12</text>
<text x="101" y="118.9">CA13</text>
<text x="107" y="114.7">3</text>
<text x="107" y="116.8">5</text>
<text x="107" y="118.9">6</text>
<text x="109.8" y="115.7">B1</text>
<text x="109.8" y="117.8">A2</text>
<text x="109.8" y="120">B2</text>
<text x="116.2" y="115.7">Y1</text>
<text x="116.2" y="117.8">Y2</text>
<text x="116.2" y="120">Y3</text>
<text x="119.3" y="114.7">4</text>
<text x="119.3" y="116.8">7</text>
<text x="119.3" y="118.9">9</text>
<text x="122.8" y="114.7">CA12</text>
<text x="122.8" y="116.8">CA13</text>
<text x="122.8" y="118.9">CA14</text>
<text x="229.2" y="114.7">21</text>
<text x="229.2" y="116.8">24</text>
<text x="229.2" y="118.9">25</text>
<text x="232.4" y="120">A8</text>
<text x="232.4" y="117.8">A9</text>
<text x="232.4" y="115.7">A10</text>
<text x="101" y="123.1">CA14</text>
<text x="107" y="123.1">10</text>
<text x="107" y="121">11</text>
<text x="107" y="125.2">14</text>
<text x="109.8" y="122.1">A3</text>
<text x="109.8" y="124.2">B3</text>
<text x="116.2" y="122.1">Y4</text>
<text x="116.2" y="124.2">OC</text>
<text x="119.3" y="121">12</text>
<text x="119.3" y="123.1">15</text>
<text x="119.3" y="125.2">8</text>
<text x="122.8" y="121">CA15</text>
<text x="229.2" y="121">3</text>
<text x="229.2" y="123.1">4</text>
<text x="229.2" y="125.2">5</text>
<text x="232.4" y="124.2">A6</text>
<text x="232.4" y="122.1">A7</text>
<text x="17.6" y="130.5">+5V</text>
<text x="35.5" y="126.6">T1</text>
<text x="35.5" y="128.4">2SC2222</text>
<text x="55.6" y="126.3">C5</text>
<text x="55.6" y="128.1">100nF</text>
<text x="101" y="127.4">CA15</text>
<text x="107" y="127.4">13</text>
<text x="109.8" y="126.3">A4</text>
<text x="109.8" y="128.4">B4</text>
<text x="115.4" y="128.4">VCC</text>
<text x="115.4" y="126.3">GND</text>
<text x="119.3" y="127.4">16</text>
<text x="122.5" y="128.4">+5V</text>
<text x="138.7" y="128.4" transform="rotate(-90 138.7 128.4)">+5V</text>
<text x="229.2" y="131.6">8</text>
<text x="229.2" y="127.4">6</text>
<text x="229.2" y="129.5">7</text>
<text x="232.4" y="130.5">A3</text>
<text x="232.4" y="128.4">A4</text>
<text x="232.4" y="126.3">A5</text>
<text x="242.2" y="128.4">GND</text>
<text x="246.1" y="131.6">28</text>
<text x="246.1" y="127.4">14</text>
<text x="54.9" y="133.7">R3</text>
<text x="54.9" y="135.4">1k</text>
<text x="140.8" y="133.3">R10</text>
<text x="140.8" y="135.1">4,7k</text>
<text x="229.2" y="137.9">2</text>
<text x="229.2" y="133.7">9</text>
<text x="229.2" y="135.8">10</text>
<text x="232.4" y="132.6">A2</text>
<text x="232.4" y="136.9">A0</text>
<text x="232.4" y="134.7">A1</text>
<text x="242.2" y="132.6">VCC</text>
<text x="242.2" y="136.9">VCC</text>
<text x="246.1" y="135.8">27</text>
<text x="248.5" y="134.7">JP2</text>
<text x="52.8" y="141.4">R4</text>
<text x="52.8" y="143.2">300</text>
<text x="121.8" y="138.3" transform="rotate(-90 121.8 138.3)">+5V</text>
<text x="123.9" y="138.3" transform="rotate(-90 123.9 138.3)">+5V</text>
<text x="229.2" y="140">26</text>
<text x="232.4" y="141.1">A13</text>
<text x="232.4" y="139">A12</text>
<text x="242.2" y="141.1">VCC</text>
<text x="246.1" y="140">1</text>
<text x="248.5" y="139">JP3</text>
<text x="257" y="140.7" transform="rotate(-90 257 140.7)">+5V</text>
<text x="40.8" y="145.3">R5</text>
<text x="40.8" y="147.1">470</text>
<text x="35.2" y="154.5">C8</text>
<text x="53.5" y="154.5">C7</text>
<text x="25.3" y="157.3">R12</text>
<text x="25.3" y="159">10k</text>
<text x="35.2" y="156.2">0,47µF</text>
<text x="53.5" y="156.2">10µF</text>
<text x="35.2" y="165">FB2</text>
<text x="53.5" y="165">FB3</text>
<text x="120" y="179.1" transform="rotate(-90 120 179.1)">-</text>
<text x="120" y="179.1" transform="rotate(-90 120 179.1)">GND</text>
<text x="122.1" y="179.1" transform="rotate(-90 122.1 179.1)">+5V</text>
<text x="124.2" y="179.1" transform="rotate(-90 124.2 179.1)">+5V</text>
<text x="126.4" y="179.1" transform="rotate(-90 126.4 179.1)">IRQ</text>
<text x="128.5" y="179.1" transform="rotate(-90 128.5 179.1)">CR/W</text>
<text x="130.6" y="179.1" transform="rotate(-90 130.6 179.1)">Dot Clock</text>
<text x="132.7" y="179.1" transform="rotate(-90 132.7 179.1)">I/01</text>
<text x="134.8" y="179.1" transform="rotate(-90 134.8 179.1)">Game</text>
<text x="136.9" y="179.1" transform="rotate(-90 136.9 179.1)">EXROM</text>
<text x="139" y="179.1" transform="rotate(-90 139 179.1)">I/02</text>
<text x="141.1" y="179.1" transform="rotate(-90 141.1 179.1)">ROML</text>
<text x="143.3" y="179.1" transform="rotate(-90 143.3 179.1)">BA</text>
<text x="145.4" y="179.1" transform="rotate(-90 145.4 179.1)">DMA</text>
<text x="147.5" y="179.1" transform="rotate(-90 147.5 179.1)">CD7</text>
<text x="149.6" y="179.1" transform="rotate(-90 149.6 179.1)">CD6</text>
<text x="151.7" y="179.1" transform="rotate(-90 151.7 179.1)">CD5</text>
<text x="153.8" y="179.1" transform="rotate(-90 153.8 179.1)">CD4</text>
<text x="155.9" y="179.1" transform="rotate(-90 155.9 179.1)">CD3</text>
<text x="158.1" y="179.1" transform="rotate(-90 158.1 179.1)">CD2</text>
<text x="160.2" y="179.1" transform="rotate(-90 160.2 179.1)">CD1</text>
<text x="162.3" y="179.1" transform="rotate(-90 162.3 179.1)">CD0</text>
<text x="164.4" y="179.1" transform="rotate(-90 164.4 179.1)">GND</text>
<text x="167.9" y="179.1" transform="rotate(-90 167.9 179.1)">GND</text>
<text x="170" y="179.1" transform="rotate(-90 170 179.1)">ROMH</text>
<text x="172.1" y="179.1" transform="rotate(-90 172.1 179.1)">RESET</text>
<text x="174.3" y="179.1" transform="rotate(-90 174.3 179.1)">NMI</text>
<text x="176.4" y="179.1" transform="rotate(-90 176.4 179.1)">0</text>
<text x="176.4" y="177.8" transform="rotate(-90 176.4 177.8)">2</text>
<text x="178.5" y="179.1" transform="rotate(-90 178.5 179.1)">CA15</text>
<text x="180.6" y="179.1" transform="rotate(-90 180.6 179.1)">CA14</text>
<text x="182.7" y="179.1" transform="rotate(-90 182.7 179.1)">CA13</text>
<text x="184.8" y="179.1" transform="rotate(-90 184.8 179.1)">CA12</text>
<text x="186.9" y="179.1" transform="rotate(-90 186.9 179.1)">CA11</text>
<text x="189" y="179.1" transform="rotate(-90 189 179.1)">CA10</text>
<text x="191.2" y="179.1" transform="rotate(-90 191.2 179.1)">CA9</text>
<text x="193.3" y="179.1" transform="rotate(-90 193.3 179.1)">CA8</text>
<text x="195.4" y="179.1" transform="rotate(-90 195.4 179.1)">CA7</text>
<text x="197.5" y="179.1" transform="rotate(-90 197.5 179.1)">CA6</text>
<text x="199.6" y="179.1" transform="rotate(-90 199.6 179.1)">CA5</text>
<text x="201.7" y="179.1" transform="rotate(-90 201.7 179.1)">CA4</text>
<text x="203.8" y="179.1" transform="rotate(-90 203.8 179.1)">CA3</text>
<text x="205.9" y="179.1" transform="rotate(-90 205.9 179.1)">CA2</text>
<text x="208.1" y="179.1" transform="rotate(-90 208.1 179.1)">CA1</text>
<text x="210.2" y="179.1" transform="rotate(-90 210.2 179.1)">CA0</text>
<text x="212.3" y="179.1" transform="rotate(-90 212.3 179.1)">GND</text>
</g>
<g font-size="1.4" fill="#070000">
<text x="118.6" y="143.7">1</text>
<text x="120.7" y="143.7">2</text>
<text x="122.8" y="143.7">3</text>
<text x="125" y="143.7">4</text>
<text x="127.1" y="143.7">5</text>
<text x="129.2" y="143.7">6</text>
<text x="131.3" y="143.7">7</text>
<text x="133.4" y="143.7">8</text>
<text x="135.5" y="143.7">9</text>
<text x="137.3" y="143.7">10</text>
<text x="139.4" y="143.7">11</text>
<text x="141.5" y="143.7">12</text>
<text x="143.6" y="143.7">13</text>
<text x="145.7" y="143.7">14</text>
<text x="147.8" y="143.7">15</text>
<text x="149.9" y="143.7">16</text>
<text x="152.1" y="143.7">17</text>
<text x="154.2" y="143.7">18</text>
<text x="156.3" y="143.7">19</text>
<text x="158.4" y="143.7">20</text>
<text x="160.5" y="143.7">21</text>
<text x="162.6" y="143.7">22</text>
<text x="166.4" y="143.7">A</text>
<text x="168.5" y="143.7">B</text>
<text x="170.6" y="143.7">C</text>
<text x="172.7" y="143.7">D</text>
<text x="174.9" y="143.7">E</text>
<text x="177" y="143.7">F</text>
<text x="179.1" y="143.7">H</text>
<text x="181.3" y="143.7">J</text>
<text x="183.3" y="143.7">K</text>
<text x="185.5" y="143.7">L</text>
<text x="187.4" y="143.7">M</text>
<text x="189.6" y="143.7">N</text>
<text x="191.8" y="143.7">P</text>
<text x="193.9" y="143.7">R</text>
<text x="196" y="143.7">S</text>
<text x="198.2" y="143.7">T</text>
<text x="200.2" y="143.7">U</text>
<text x="202.3" y="143.7">V</text>
<text x="204.3" y="143.7">W X</text>
<text x="208.7" y="143.7">Y</text>
<text x="210.8" y="143.7">Z</text>
<text x="118.6" y="169.8">1</text>
<text x="120.7" y="169.8">2</text>
<text x="122.8" y="169.8">3</text>
<text x="125" y="169.8">4</text>
<text x="127.1" y="169.8">5</text>
<text x="129.2" y="169.8">6</text>
<text x="131.3" y="169.8">7</text>
<text x="133.4" y="169.8">8</text>
<text x="135.5" y="169.8">9</text>
<text x="137.3" y="169.8">10</text>
<text x="139.4" y="169.8">11</text>
<text x="141.5" y="169.8">12</text>
<text x="143.6" y="169.8">13</text>
<text x="145.7" y="169.8">14</text>
<text x="147.8" y="169.8">15</text>
<text x="149.9" y="169.8">16</text>
<text x="152.1" y="169.8">17</text>
<text x="154.2" y="169.8">18</text>
<text x="156.3" y="169.8">19</text>
<text x="158.4" y="169.8">20</text>
<text x="160.5" y="169.8">21</text>
<text x="162.6" y="169.8">22</text>
<text x="166.4" y="169.8">A</text>
<text x="168.5" y="169.8">B</text>
<text x="170.6" y="169.8">C</text>
<text x="172.7" y="169.8">D</text>
<text x="174.9" y="169.8">E</text>
<text x="177" y="169.8">F</text>
<text x="179.1" y="169.8">H</text>
<text x="181.3" y="169.8">J</text>
<text x="183.3" y="169.8">K</text>
<text x="185.5" y="169.8">L</text>
<text x="187.4" y="169.8">M</text>
<text x="189.6" y="169.8">N</text>
<text x="191.8" y="169.8">P</text>
<text x="193.9" y="169.8">R</text>
<text x="196" y="169.8">S</text>
<text x="198.2" y="169.8">T</text>
<text x="200.2" y="169.8">U</text>
<text x="202.3" y="169.8">V</text>
<text x="204.3" y="169.8">W X</text>
<text x="208.7" y="169.8">Y</text>
<text x="210.8" y="169.8">Z</text>
</g>
</svg>
